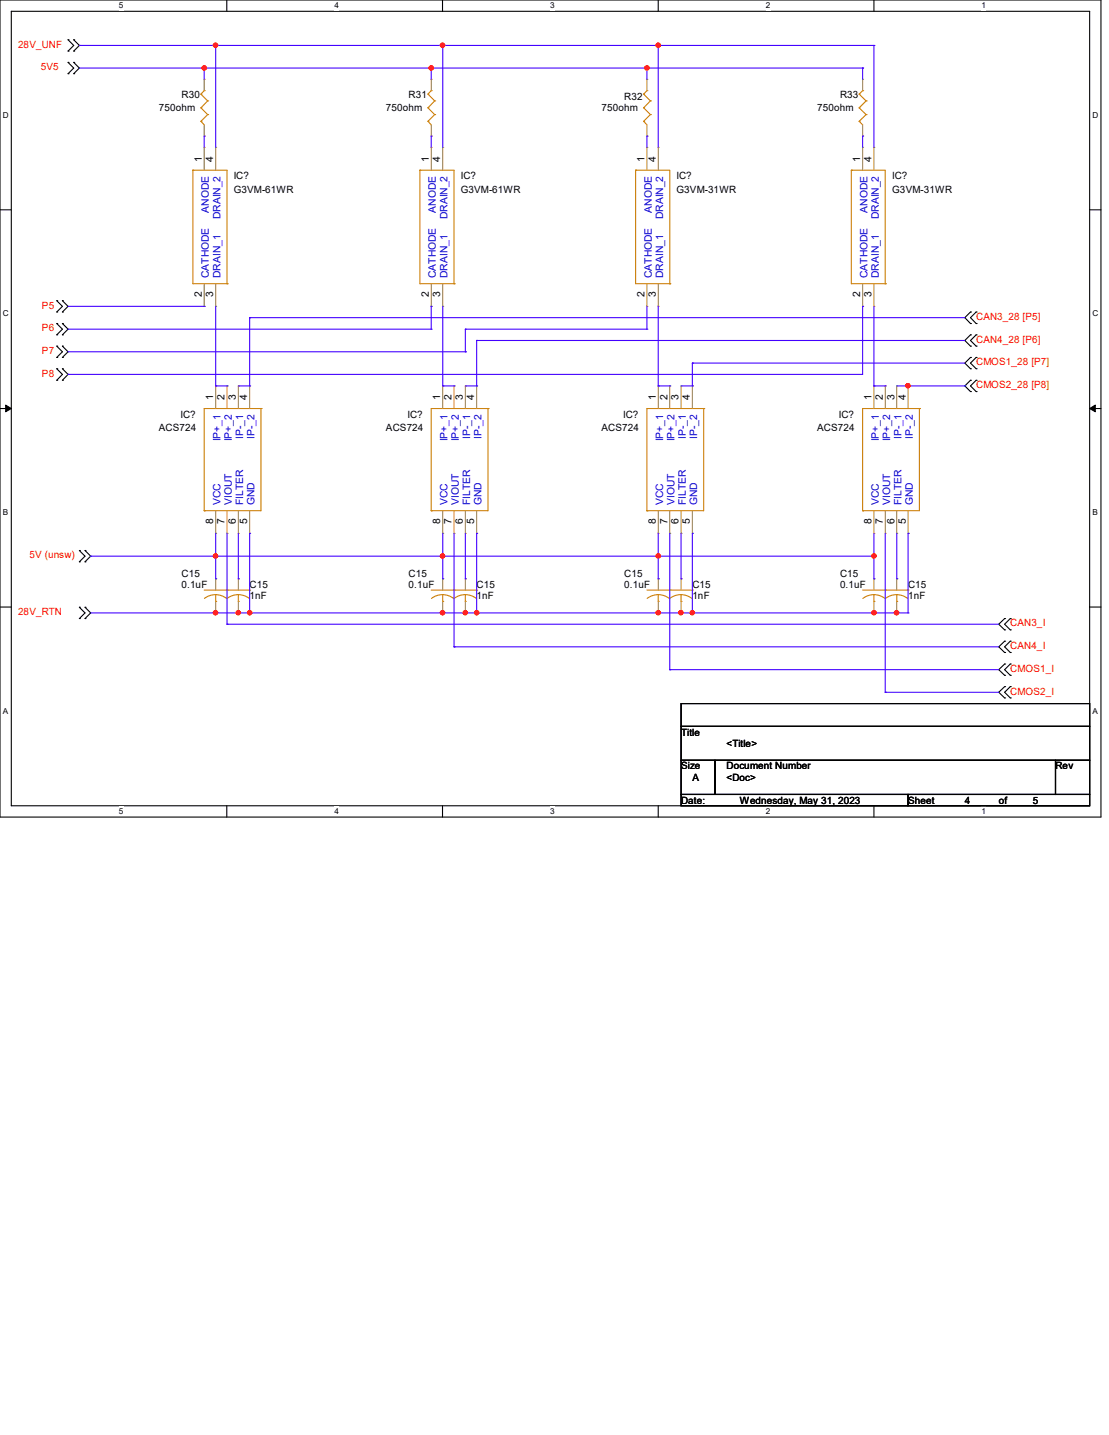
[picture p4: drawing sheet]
<svg xmlns="http://www.w3.org/2000/svg" width="216mm" height="279mm" viewBox="0 0 216 279" stroke-linecap="round" stroke-linejoin="round" font-family="sans-serif">
<path d="M0 0h214.3v159.1h-214.3zM2.2 2.2h209.9v154.7h-209.9z" fill="none" stroke="#000" stroke-width=".21"/>
<g fill="#fff">
<path d="M23.2 .2h.8v1.8h-.8z"/>
<path d="M23.2 157.1h.8v1.8h-.8z"/>
</g>
<path d="M44.2 0v2.2M44.2 156.9v2.2" fill="none" stroke="#000" stroke-width=".21"/>
<g fill="#fff">
<path d="M65.1 .2h.9v1.8h-.9z"/>
<path d="M65.1 157.1h.9v1.8h-.9z"/>
</g>
<path d="M86.1 0v2.2M86.1 156.9v2.2" fill="none" stroke="#000" stroke-width=".21"/>
<g fill="#fff">
<path d="M107.1 .2h.9v1.8h-.9z"/>
<path d="M107.1 157.1h.9v1.8h-.9z"/>
</g>
<path d="M128.1 0v2.2M128.1 156.9v2.2" fill="none" stroke="#000" stroke-width=".21"/>
<g fill="#fff">
<path d="M149.1 .2h.9v1.8h-.9z"/>
<path d="M149.1 157.1h.9v1.8h-.9z"/>
</g>
<path d="M170.1 0v2.2M170.1 156.9v2.2" fill="none" stroke="#000" stroke-width=".21"/>
<g fill="#fff">
<path d="M191.1 .2h.9v1.8h-.9z"/>
<path d="M191.1 157.1h.9v1.8h-.9z"/>
<path d="M.6 21.5h1.1v1.8h-1.1z"/>
<path d="M212.7 21.5h1.1v1.8h-1.1z"/>
<path d="M.6 60.2h1.1v1.7h-1.1z"/>
<path d="M212.7 60.2h1.1v1.7h-1.1z"/>
</g>
<path d="M0 40.9h2.2M212.1 40.9h2.2" fill="none" stroke="#000" stroke-width=".21"/>
<g fill="#fff">
<path d="M.6 98.8h1v1.8h-1z"/>
<path d="M212.7 98.8h1v1.8h-1z"/>
</g>
<path d="M0 79.5h2.2M212.1 79.5h2.2" fill="none" stroke="#000" stroke-width=".21"/>
<path d="M1.1 78.9l1.1 .6-1.1 .7zM212.1 79.5l1.1-.6v1.3z" fill="#000" stroke="#000" stroke-width=".19"/>
<g fill="#fff">
<path d="M.6 137.5h1v1.8h-1z"/>
<path d="M212.7 137.5h1v1.8h-1z"/>
</g>
<g fill="none" stroke="#000" stroke-width=".21">
<path d="M13.3 7.7h.1M13.3 9.9h.1M13.3 12.1h.1M13.3 14.4h.1M13.3 7.7l1.1 1.1-1.1 1.1M13.3 12.1l1.1 1.2-1.1 1.1M14.4 9.9h.1M14.4 7.7h.1M14.4 14.4h.1M14.4 12.1h.1M14.4 7.7l1.1 1.1-1.1 1.1M14.4 12.1l1.1 1.2-1.1 1.1"/>
<path d="M11 58.5h.1M11 58.5l1.1 1.1-1.1 1.1M12.1 58.5h.1M12.1 58.5l1.2 1.1-1.2 1.1M11 63h.1M11 65.2h.1M11 67.4h.1M11 69.6h.1M11 71.8h.1M11 74h.1M11 60.7h.1M11 63l1.1 1.1-1.1 1.1"/>
<path d="M11 67.4l1.1 1.1-1.1 1.1M11 71.8l1.1 1.1-1.1 1.1M12.1 65.2h.1M12.1 63h.1M12.1 69.6h.1M12.1 67.4h.1M12.1 74h.1M12.1 71.8h.1M12.1 60.7h.1M12.1 63l1.2 1.1-1.2 1.1M12.1 67.4l1.2 1.1-1.2 1.1M12.1 71.8l1.2 1.1-1.2 1.1"/>
<path d="M188.9 60.7h.1M188.9 63h.1M188.9 65.2h.1M188.9 67.4h.1M188.9 69.6h.1M188.9 71.8h.1M188.9 74h.1M188.9 76.2h.1M188.9 60.7l-1.1 1.1 1.1 1.2M188.9 65.2l-1.1 1.1 1.1 1.1M188.9 69.6l-1.1 1.1 1.1 1.1M188.9 74l-1.1 1.1 1.1 1.1"/>
<path d="M190 63h.1M190 60.7h.1M190 67.4h.1M190 65.2h.1M190 71.8h.1M190 69.6h.1M190 76.2h.1M190 74h.1M190 60.7l-1.1 1.1 1.1 1.2M190 65.2l-1.1 1.1 1.1 1.1M190 69.6l-1.1 1.1 1.1 1.1M190 74l-1.1 1.1 1.1 1.1"/>
<path d="M0 118.2h2.2M15.5 118.2h.1M15.5 107.2h.1M15.5 109.4h.1M15.5 118.2l1.1 1.1-1.1 1.1M15.5 107.2l1.1 1.1-1.1 1.1M16.6 118.2h.1M16.6 109.4h.1M16.6 107.2h.1M16.6 118.2l1.1 1.1-1.1 1.1M16.6 107.2l1.1 1.1-1.1 1.1M212.1 118.2h2.2"/>
<path d="M15.5 120.4h.1M16.6 120.4h.1M132.6 137h79.5v4.4h-79.5zM195.6 133.7h.1M195.6 135.9h.1M195.6 129.3h.1M195.6 131.5h.1M195.6 124.8h.1M195.6 127h.1M195.6 120.4h.1M195.6 122.6h.1M195.6 133.7l-1.2 1.1 1.2 1.1"/>
<path d="M195.6 129.3l-1.2 1.1 1.2 1.1M195.6 124.8l-1.2 1.1 1.2 1.1M195.6 120.4l-1.2 1.1 1.2 1.1M196.7 135.9h.1M196.7 133.7h.1M196.7 131.5h.1M196.7 129.3h.1M196.7 127h.1M196.7 124.8h.1M196.7 122.6h.1M196.7 120.4h.1M196.7 133.7l-1.1 1.1 1.1 1.1"/>
<path d="M196.7 129.3l-1.1 1.1 1.1 1.1M196.7 124.8l-1.1 1.1 1.1 1.1M196.7 120.4l-1.1 1.1 1.1 1.1M132.6 141.4h79.5v6.6h-79.5zM132.6 148h6.6v6.7h-6.6zM132.6 154.7h44.2v2.2h-44.2zM139.2 148h66.3v6.7h-66.3zM176.8 154.7h35.3v2.2h-35.3zM205.5 148h6.6v6.7h-6.6z"/>
</g>
<g fill="none" stroke="#cc8006" stroke-width=".21">
<path d="M39.1 18.3h.1M39.1 18.3l1.3 1.3M39.8 17.7h.1M39.8 17.7l-.7 .6M40.4 19.6h.1M40.4 19.6l-1.3 1.4M83.3 18.3h.1M83.3 18.3l1.3 1.3M83.9 17.7h.1M83.9 17.7l-.6 .6M84.6 19.6h.1M84.6 19.6l-1.3 1.4"/>
<path d="M125.3 18.3h.1M125.3 18.3l1.3 1.3M125.9 17.7h.1M125.9 17.7l-.6 .6M126.6 19.6h.1M126.6 19.6l-1.3 1.4M167.3 18.3h.1M167.3 18.3l1.3 1.3M167.9 17.7h.1M167.9 17.7l-.6 .6M168.6 19.6h.1M168.6 19.6l-1.3 1.4"/>
<path d="M37.5 33.1h.1M37.5 33.1v22.1h6.7M37.5 33.1h6.7v22.1M39.1 23.6h.1M39.1 21h.1M39.1 23.6l.7 .7M39.1 21l1.3 1.3M40.4 22.3h.1M40.4 22.3l-1.3 1.3M81.7 33.1h.1M81.7 33.1v22.1h6.7M81.7 33.1h6.7v22.1"/>
<path d="M83.3 23.6h.1M83.3 21h.1M83.3 23.6l.6 .7M83.3 21l1.3 1.3M84.6 22.3h.1M84.6 22.3l-1.3 1.3M123.7 33.1h.1M123.7 33.1h6.7v22.1M123.7 33.1v22.1h6.7M125.3 23.6h.1M125.3 21h.1M125.3 23.6l.6 .7"/>
<path d="M125.3 21l1.3 1.3M126.6 22.3h.1M126.6 22.3l-1.3 1.3M165.7 33.1h.1M165.7 33.1v22.1h6.6M165.7 33.1h6.6v22.1M167.3 23.6h.1M167.3 21h.1M167.3 23.6l.6 .7M167.3 21l1.3 1.3M168.6 22.3h.1M168.6 22.3l-1.3 1.3"/>
<path d="M44.2 55.2h.1M88.4 55.2h.1M130.4 55.2h.1M172.3 55.2h.1M50.8 79.5h.1M50.8 79.5h-11v19.9M50.8 79.5v19.9h-11M95 79.5h.1M95 79.5v19.9h-11.1M95 79.5h-11.1v19.9M137 79.5h.1M137 79.5v19.9h-11.1"/>
<path d="M137 79.5h-11.1v19.9M179 79.5h.1M179 79.5v19.9h-11.1M179 79.5h-11.1v19.9M39.8 99.4h.1M83.9 99.4h.1M125.9 99.4h.1M167.9 99.4h.1M39.8 114.9h8.8M42 117.1h.1M42 115.8l1.3 .3 .8 .4M42 115.8l-1 .1-1.2 .6"/>
<path d="M42 115.8v1.3M44.2 114.9h.1M46.4 117.1h.1M46.4 115.8l1.4 .3 .7 .4M46.4 115.8l-.9 .1-1.3 .6M46.4 115.8v1.3M48.6 114.9h.1M83.9 114.9h8.9M86.2 117.1h.1M86.2 115.8l1.3 .3 .8 .4M86.2 115.8l-1 .1-1.2 .6M86.2 115.8v1.3"/>
<path d="M88.4 114.9h.1M90.6 117.1h.1M90.6 115.8l1.3 .3 .8 .4M90.6 115.8l-.9 .1-1.3 .6M90.6 115.8v1.3M92.8 114.9h.1M125.9 114.9h8.9M128.1 117.1h.1M128.1 115.8l1.4 .3 .8 .4M128.1 115.8l-1.3 .3-.8 .4M128.1 115.8v1.3M130.4 114.9h.1"/>
<path d="M132.6 117.1h.1M132.6 115.8l1.3 .3 .8 .4M132.6 115.8l-1 .1-1.2 .6M132.6 115.8v1.3M134.8 114.9h.1M167.9 114.9h8.9M170.1 117.1h.1M170.1 115.8l1.4 .3 .8 .4M170.1 115.8l-1.3 .3-.8 .4M170.1 115.8v1.3M172.3 114.9h.1M174.6 117.1h.1"/>
<path d="M174.6 115.8l1.3 .3 .8 .4M174.6 115.8l-1 .1-1.2 .6M174.6 115.8v1.3M176.8 114.9h.1"/>
</g>
<g fill="none" stroke="#a84" stroke-width=".21">
<path d="M39.8 15.5h.1M39.8 15.5v2.2M83.9 15.5h.1M83.9 15.5v2.2M125.9 15.5h.1M125.9 15.5v2.2M167.9 15.5h.1M167.9 15.5v2.2M39.8 26.5h.1M39.8 28.7h.1M39.8 24.3v2.2M39.8 28.7v4.4"/>
<path d="M42 28.7h.1M42 28.7v4.4M83.9 26.5h.1M83.9 28.7h.1M83.9 24.3v2.2M83.9 28.7v4.4M86.2 28.7h.1M86.2 28.7v4.4M125.9 28.7h.1M125.9 26.5h.1M125.9 24.3v2.2M125.9 28.7v4.4"/>
<path d="M128.1 28.7h.1M128.1 28.7v4.4M167.9 26.5h.1M167.9 28.7h.1M167.9 24.3v2.2M167.9 28.7v4.4M170.1 28.7h.1M170.1 28.7v4.4M39.8 59.6h.1M39.8 55.2v4.4M42 59.6h.1M42 55.2v4.4"/>
<path d="M83.9 59.6h.1M83.9 55.2v4.4M86.2 59.6h.1M86.2 55.2v4.4M125.9 59.6h.1M125.9 55.2v4.4M128.1 59.6h.1M128.1 55.2v4.4M167.9 59.6h.1M167.9 55.2v4.4M170.1 59.6h.1M170.1 55.2v4.4"/>
<path d="M42 75.1h.1M42 75.1v4.4M44.2 75.1h.1M44.2 75.1v4.4M46.4 75.1h.1M46.4 75.1v4.4M48.6 75.1h.1M48.6 75.1v4.4M86.2 75.1h.1M86.2 75.1v4.4M88.4 75.1h.1M88.4 75.1v4.4"/>
<path d="M90.6 75.1h.1M90.6 75.1v4.4M92.8 75.1h.1M92.8 75.1v4.4M128.1 75.1h.1M128.1 75.1v4.4M130.4 75.1h.1M130.4 75.1v4.4M132.6 75.1h.1M132.6 75.1v4.4M134.8 75.1h.1M134.8 75.1v4.4"/>
<path d="M170.1 75.1h.1M170.1 75.1v4.4M172.3 75.1h.1M172.3 75.1v4.4M174.6 75.1h.1M174.6 75.1v4.4M176.8 75.1h.1M176.8 75.1v4.4M42 99.4v4.4M44.2 99.4v4.4M46.4 99.4v4.4M48.6 99.4v4.4"/>
<path d="M86.2 99.4v4.4M88.4 99.4v4.4M90.6 99.4v4.4M92.8 99.4v4.4M128.1 99.4v4.4M130.4 99.4v4.4M132.6 99.4v4.4M134.8 99.4v4.4M170.1 99.4v4.4M172.3 99.4v4.4M174.6 99.4v4.4M176.8 99.4v4.4"/>
<path d="M42 103.8h.1M42 112.7h.1M42 119.3h.1M42 112.7v2.2M42 117.1v2.2M44.2 103.8h.1M46.4 103.8h.1M46.4 112.7h.1M46.4 119.3h.1M46.4 112.7v2.2M46.4 117.1v2.2M48.6 103.8h.1"/>
<path d="M86.2 103.8h.1M86.2 112.7h.1M86.2 119.3h.1M86.2 112.7v2.2M86.2 117.1v2.2M88.4 103.8h.1M90.6 112.7h.1M90.6 119.3h.1M90.6 103.8h.1M90.6 112.7v2.2M90.6 117.1v2.2M92.8 103.8h.1"/>
<path d="M128.1 103.8h.1M128.1 112.7h.1M128.1 119.3h.1M128.1 112.7v2.2M128.1 117.1v2.2M130.4 103.8h.1M132.6 103.8h.1M132.6 112.7h.1M132.6 119.3h.1M132.6 112.7v2.2M132.6 117.1v2.2M134.8 103.8h.1"/>
<path d="M170.1 112.7h.1M170.1 119.3h.1M170.1 103.8h.1M170.1 112.7v2.2M170.1 117.1v2.2M172.3 103.8h.1M174.6 103.8h.1M174.6 112.7h.1M174.6 119.3h.1M174.6 112.7v2.2M174.6 117.1v2.2M176.8 103.8h.1"/>
</g>
<g fill="none" stroke="#4200ff" stroke-width=".21">
<path d="M15.5 8.8h.1M15.5 8.8h154.6M15.5 13.3h152.4M39.8 13.3h.1M39.8 13.3v2.2M42 8.8h.1M42 8.8v19.9M83.9 13.3h.1M83.9 13.3v2.2M86.2 8.8h.1M86.2 8.8v19.9M125.9 13.3h.1"/>
<path d="M125.9 13.3v2.2M128.1 8.8h.1M128.1 8.8v19.9M167.9 13.3h.1M167.9 13.3v2.2M170.1 8.8h.1M170.1 8.8v19.9M39.8 26.5h.1M39.8 26.5v2.2M83.9 26.5h.1M83.9 26.5v2.2M125.9 26.5h.1"/>
<path d="M125.9 26.5v2.2M167.9 26.5h.1M167.9 26.5v2.2M13.3 59.6h26.5M39.8 59.6h.1M42 59.6v15.5M83.9 59.6h.1M83.9 59.6v4.5M86.2 59.6v15.5M125.9 59.6v4.5M128.1 59.6v15.5M167.9 59.6h.1"/>
<path d="M167.9 59.6v13.3h-154.6M170.1 59.6v15.5M13.3 72.9h.1M13.3 68.5h77.3M13.3 64.1h70.6M42 75.1h.1M42 75.1h2.2M44.2 75.1h.1M46.4 75.1h2.2M48.6 61.8h.1M48.6 75.1h.1M48.6 61.8h139.2"/>
<path d="M48.6 61.8v13.3M83.9 64.1h.1M86.2 75.1h.1M86.2 75.1h2.2M88.4 75.1h.1M90.6 68.5h.1M90.6 64.1h.1M90.6 75.1h2.2M90.6 64.1h35.3M90.6 64.1v4.4M92.8 66.3h.1M92.8 75.1h.1"/>
<path d="M92.8 66.3h95M92.8 66.3v8.8M125.9 64.1h.1M128.1 75.1h.1M128.1 75.1h2.3M130.4 75.1h.1M132.6 75.1h2.2M134.8 70.7h.1M134.8 75.1h.1M134.8 70.7h53M134.8 70.7v4.4M170.1 75.1h.1"/>
<path d="M170.1 75.1h2.2M172.3 75.1h.1M174.6 75.1h13.2M176.8 75.1h.1M187.8 75.1h.1M17.7 108.3h.1M17.7 119.3h159.1M17.7 108.3h152.4M42 119.3h.1M42 108.3h.1M42 112.7h.1M42 103.8v8.9"/>
<path d="M44.2 103.8v17.7M46.4 112.7h.1M46.4 119.3h.1M46.4 103.8v8.9M48.6 103.8h.1M48.6 119.3h.1M48.6 103.8v15.5M86.2 108.3h.1M86.2 119.3h.1M86.2 112.7h.1M86.2 103.8v8.9M88.4 103.8v22.1"/>
<path d="M90.6 112.7h.1M90.6 119.3h.1M90.6 103.8v8.9M92.8 103.8h.1M92.8 119.3h.1M92.8 103.8v15.5M128.1 108.3h.1M128.1 119.3h.1M128.1 112.7h.1M128.1 103.8v8.9M130.4 103.8v26.6M132.6 112.7h.1"/>
<path d="M132.6 119.3h.1M132.6 103.8v8.9M134.8 103.8h.1M134.8 119.3h.1M134.8 103.8v15.5M170.1 108.3h.1M170.1 119.3h.1M170.1 112.7h.1M170.1 103.8v8.9M172.3 103.8v31M174.6 112.7h.1M174.6 119.3h.1"/>
<path d="M174.6 103.8v8.9M176.8 103.8h.1M176.8 119.3h.1M176.8 103.8v15.5M44.2 121.5h.1M44.2 121.5h150.2M88.4 125.9h.1M88.4 125.9h106M130.4 130.4h.1M130.4 130.4h64M172.3 134.8h.1M172.3 134.8h22.1"/>
</g>
<g fill="#f00" stroke="#f00" stroke-width=".21">
<circle cx="42" cy="8.8" r=".41"/>
<circle cx="42" cy="119.3" r=".41"/>
<circle cx="128.2" cy="8.8" r=".41"/>
<circle cx="86.2" cy="8.8" r=".41"/>
<circle cx="176.8" cy="75.1" r=".41"/>
<circle cx="170.1" cy="119.3" r=".41"/>
<circle cx="92.8" cy="119.3" r=".41"/>
<circle cx="128.2" cy="119.3" r=".41"/>
<circle cx="48.6" cy="119.3" r=".41"/>
<circle cx="86.2" cy="119.3" r=".41"/>
<circle cx="39.8" cy="13.2" r=".41"/>
<circle cx="84" cy="13.2" r=".41"/>
<circle cx="126" cy="13.2" r=".41"/>
<circle cx="42" cy="108.2" r=".41"/>
<circle cx="86.2" cy="108.2" r=".41"/>
<circle cx="128.2" cy="108.2" r=".41"/>
<circle cx="170.1" cy="108.2" r=".41"/>
<circle cx="46.4" cy="119.3" r=".4"/>
<circle cx="90.6" cy="119.3" r=".4"/>
<circle cx="132.6" cy="119.3" r=".41"/>
<circle cx="134.8" cy="119.3" r=".4"/>
<circle cx="174.6" cy="119.3" r=".41"/>
</g>
<g font-size="2">
<text x="39.3" y="31.6" transform="rotate(-90 39.3 31.6)">1</text>
<text x="41.5" y="31.6" transform="rotate(-90 41.5 31.6)">4</text>
<text x="83.5" y="31.6" transform="rotate(-90 83.5 31.6)">1</text>
<text x="85.7" y="31.6" transform="rotate(-90 85.7 31.6)">4</text>
<text x="125.5" y="31.6" transform="rotate(-90 125.5 31.6)">1</text>
<text x="127.7" y="31.6" transform="rotate(-90 127.7 31.6)">4</text>
<text x="167.5" y="31.6" transform="rotate(-90 167.5 31.6)">1</text>
<text x="169.7" y="31.6" transform="rotate(-90 169.7 31.6)">4</text>
<text x="39.3" y="57.9" transform="rotate(-90 39.3 57.9)">2</text>
<text x="41.5" y="57.9" transform="rotate(-90 41.5 57.9)">3</text>
<text x="83.5" y="57.9" transform="rotate(-90 83.5 57.9)">2</text>
<text x="85.7" y="57.9" transform="rotate(-90 85.7 57.9)">3</text>
<text x="125.5" y="57.9" transform="rotate(-90 125.5 57.9)">2</text>
<text x="127.7" y="57.9" transform="rotate(-90 127.7 57.9)">3</text>
<text x="167.5" y="57.9" transform="rotate(-90 167.5 57.9)">2</text>
<text x="169.7" y="57.9" transform="rotate(-90 169.7 57.9)">3</text>
<text x="41.5" y="78" transform="rotate(-90 41.5 78)">1</text>
<text x="43.7" y="78" transform="rotate(-90 43.7 78)">2</text>
<text x="45.9" y="78" transform="rotate(-90 45.9 78)">3</text>
<text x="48.1" y="78" transform="rotate(-90 48.1 78)">4</text>
<text x="85.7" y="78" transform="rotate(-90 85.7 78)">1</text>
<text x="87.9" y="78" transform="rotate(-90 87.9 78)">2</text>
<text x="90.1" y="78" transform="rotate(-90 90.1 78)">3</text>
<text x="92.3" y="78" transform="rotate(-90 92.3 78)">4</text>
<text x="127.7" y="78" transform="rotate(-90 127.7 78)">1</text>
<text x="129.9" y="78" transform="rotate(-90 129.9 78)">2</text>
<text x="132.1" y="78" transform="rotate(-90 132.1 78)">3</text>
<text x="134.3" y="78" transform="rotate(-90 134.3 78)">4</text>
<text x="169.7" y="78" transform="rotate(-90 169.7 78)">1</text>
<text x="171.9" y="78" transform="rotate(-90 171.9 78)">2</text>
<text x="174.1" y="78" transform="rotate(-90 174.1 78)">3</text>
<text x="176.3" y="78" transform="rotate(-90 176.3 78)">4</text>
<text x="41.5" y="102.1" transform="rotate(-90 41.5 102.1)">8</text>
<text x="43.7" y="102.1" transform="rotate(-90 43.7 102.1)">7</text>
<text x="45.9" y="102.1" transform="rotate(-90 45.9 102.1)">6</text>
<text x="48.1" y="102.1" transform="rotate(-90 48.1 102.1)">5</text>
<text x="85.7" y="102.1" transform="rotate(-90 85.7 102.1)">8</text>
<text x="87.9" y="102.1" transform="rotate(-90 87.9 102.1)">7</text>
<text x="90.1" y="102.1" transform="rotate(-90 90.1 102.1)">6</text>
<text x="92.3" y="102.1" transform="rotate(-90 92.3 102.1)">5</text>
<text x="127.7" y="102.1" transform="rotate(-90 127.7 102.1)">8</text>
<text x="129.9" y="102.1" transform="rotate(-90 129.9 102.1)">7</text>
<text x="132.1" y="102.1" transform="rotate(-90 132.1 102.1)">6</text>
<text x="134.3" y="102.1" transform="rotate(-90 134.3 102.1)">5</text>
<text x="169.7" y="102.1" transform="rotate(-90 169.7 102.1)">8</text>
<text x="171.9" y="102.1" transform="rotate(-90 171.9 102.1)">7</text>
<text x="174.1" y="102.1" transform="rotate(-90 174.1 102.1)">6</text>
<text x="176.3" y="102.1" transform="rotate(-90 176.3 102.1)">5</text>
</g>
<g font-size="2" fill="#00c">
<text x="40.7" y="41.4" transform="rotate(-90 40.7 41.4)">ANODE</text>
<text x="84.9" y="41.4" transform="rotate(-90 84.9 41.4)">ANODE</text>
<text x="126.9" y="41.4" transform="rotate(-90 126.9 41.4)">ANODE</text>
<text x="168.9" y="41.4" transform="rotate(-90 168.9 41.4)">ANODE</text>
<text x="42.9" y="42.7" transform="rotate(-90 42.9 42.7)">DRAIN_2</text>
<text x="87.1" y="42.7" transform="rotate(-90 87.1 42.7)">DRAIN_2</text>
<text x="129.1" y="42.7" transform="rotate(-90 129.1 42.7)">DRAIN_2</text>
<text x="171.1" y="42.7" transform="rotate(-90 171.1 42.7)">DRAIN_2</text>
<text x="40.7" y="54.1" transform="rotate(-90 40.7 54.1)">CATHODE</text>
<text x="42.9" y="54.1" transform="rotate(-90 42.9 54.1)">DRAIN_1</text>
<text x="84.9" y="54.1" transform="rotate(-90 84.9 54.1)">CATHODE</text>
<text x="87.1" y="54.1" transform="rotate(-90 87.1 54.1)">DRAIN_1</text>
<text x="126.9" y="54.1" transform="rotate(-90 126.9 54.1)">CATHODE</text>
<text x="129.1" y="54.1" transform="rotate(-90 129.1 54.1)">DRAIN_1</text>
<text x="168.9" y="54.1" transform="rotate(-90 168.9 54.1)">CATHODE</text>
<text x="171.1" y="54.1" transform="rotate(-90 171.1 54.1)">DRAIN_1</text>
<text x="42.9" y="85.9" transform="rotate(-90 42.9 85.9)">IP+_1</text>
<text x="45.1" y="85.9" transform="rotate(-90 45.1 85.9)">IP+_2</text>
<text x="47.3" y="85.4" transform="rotate(-90 47.3 85.4)">IP-_1</text>
<text x="49.5" y="85.4" transform="rotate(-90 49.5 85.4)">IP-_2</text>
<text x="87.1" y="85.9" transform="rotate(-90 87.1 85.9)">IP+_1</text>
<text x="89.3" y="85.9" transform="rotate(-90 89.3 85.9)">IP+_2</text>
<text x="91.5" y="85.4" transform="rotate(-90 91.5 85.4)">IP-_1</text>
<text x="93.7" y="85.4" transform="rotate(-90 93.7 85.4)">IP-_2</text>
<text x="129.1" y="85.9" transform="rotate(-90 129.1 85.9)">IP+_1</text>
<text x="131.3" y="85.9" transform="rotate(-90 131.3 85.9)">IP+_2</text>
<text x="133.5" y="85.4" transform="rotate(-90 133.5 85.4)">IP-_1</text>
<text x="135.7" y="85.4" transform="rotate(-90 135.7 85.4)">IP-_2</text>
<text x="171.1" y="85.9" transform="rotate(-90 171.1 85.9)">IP+_1</text>
<text x="173.3" y="85.9" transform="rotate(-90 173.3 85.9)">IP+_2</text>
<text x="175.5" y="85.4" transform="rotate(-90 175.5 85.4)">IP-_1</text>
<text x="177.7" y="85.4" transform="rotate(-90 177.7 85.4)">IP-_2</text>
<text x="42.9" y="98.3" transform="rotate(-90 42.9 98.3)">VCC</text>
<text x="45.1" y="98.3" transform="rotate(-90 45.1 98.3)">VIOUT</text>
<text x="47.3" y="98.3" transform="rotate(-90 47.3 98.3)">FILTER</text>
<text x="49.5" y="98.3" transform="rotate(-90 49.5 98.3)">GND</text>
<text x="87.1" y="98.3" transform="rotate(-90 87.1 98.3)">VCC</text>
<text x="89.3" y="98.3" transform="rotate(-90 89.3 98.3)">VIOUT</text>
<text x="91.5" y="98.3" transform="rotate(-90 91.5 98.3)">FILTER</text>
<text x="93.7" y="98.3" transform="rotate(-90 93.7 98.3)">GND</text>
<text x="129.1" y="98.3" transform="rotate(-90 129.1 98.3)">VCC</text>
<text x="131.3" y="98.3" transform="rotate(-90 131.3 98.3)">VIOUT</text>
<text x="133.5" y="98.3" transform="rotate(-90 133.5 98.3)">FILTER</text>
<text x="135.7" y="98.3" transform="rotate(-90 135.7 98.3)">GND</text>
<text x="171.1" y="98.3" transform="rotate(-90 171.1 98.3)">VCC</text>
<text x="173.3" y="98.3" transform="rotate(-90 173.3 98.3)">VIOUT</text>
<text x="175.5" y="98.3" transform="rotate(-90 175.5 98.3)">FILTER</text>
<text x="177.7" y="98.3" transform="rotate(-90 177.7 98.3)">GND</text>
</g>
<g font-size="1.9" fill="#f00">
<text x="3.5" y="9.3">28V_UNF</text>
<text x="8" y="13.7">5V5</text>
<text x="8.2" y="64.5">P6</text>
<text x="8.2" y="60.1">P5</text>
<text x="190" y="62.3">CAN3_28 [P5]</text>
<text x="8.2" y="69">P7</text>
<text x="190" y="66.7">CAN4_28 [P6]</text>
<text x="190" y="71.2">CMOS1_28 [P7]</text>
<text x="8.2" y="73.4">P8</text>
<text x="190" y="75.6">CMOS2_28 [P8]</text>
<text x="5.8" y="108.7">5V (unsw)</text>
<text x="3.5" y="119.8">28V_RTN</text>
<text x="196.7" y="122">CAN3_I</text>
<text x="196.7" y="130.8">CMOS1_I</text>
<text x="196.7" y="126.4">CAN4_I</text>
<text x="196.7" y="135.3">CMOS2_I</text>
</g>
<g font-size="1.9">
<text x="30.9" y="21.7">750ohm</text>
<text x="35.3" y="19">R30</text>
<text x="75.1" y="21.7">750ohm</text>
<text x="79.5" y="19">R31</text>
<text x="117.1" y="21.7">750ohm</text>
<text x="121.5" y="19.4">R32</text>
<text x="159.1" y="21.7">750ohm</text>
<text x="163.5" y="19">R33</text>
<text x="45.5" y="34.9">IC?</text>
<text x="89.7" y="34.9">IC?</text>
<text x="131.7" y="34.9">IC?</text>
<text x="173.7" y="34.9">IC?</text>
<text x="45.5" y="37.5">G3VM-61WR</text>
<text x="89.7" y="37.5">G3VM-61WR</text>
<text x="131.7" y="37.5">G3VM-31WR</text>
<text x="173.7" y="37.5">G3VM-31WR</text>
<text x="30.9" y="84">ACS724</text>
<text x="35.1" y="81.3">IC?</text>
<text x="75.1" y="84">ACS724</text>
<text x="79.3" y="81.3">IC?</text>
<text x="117.1" y="84">ACS724</text>
<text x="121.3" y="81.3">IC?</text>
<text x="159.1" y="84">ACS724</text>
<text x="163.3" y="81.3">IC?</text>
<text x="35.3" y="112.3">C15</text>
<text x="79.5" y="112.3">C15</text>
<text x="121.5" y="112.3">C15</text>
<text x="163.5" y="112.3">C15</text>
<text x="35.3" y="114.5">0.1uF</text>
<text x="48.6" y="114.5">C15</text>
<text x="48.6" y="116.7">1nF</text>
<text x="79.5" y="114.5">0.1uF</text>
<text x="92.8" y="114.5">C15</text>
<text x="92.8" y="116.7">1nF</text>
<text x="121.5" y="114.5">0.1uF</text>
<text x="134.8" y="114.5">C15</text>
<text x="134.8" y="116.7">1nF</text>
<text x="163.5" y="114.5">0.1uF</text>
<text x="176.8" y="114.5">C15</text>
<text x="176.8" y="116.7">1nF</text>
<text x="132.6" y="143.2">Title</text>
<text x="132.6" y="149.8">Size</text>
<text x="141.4" y="149.8">Document Number</text>
<text x="141.4" y="145.4">&lt;Title&gt;</text>
<text x="205.5" y="149.8">Rev</text>
<text x="134.8" y="152">A</text>
<text x="141.4" y="152">&lt;Doc&gt;</text>
<text x="132.6" y="156.5">Date:</text>
<text x="144.1" y="156.5">Wednesday, May 31, 2023</text>
<text x="176.8" y="156.5">Sheet</text>
<text x="187.8" y="156.5">4</text>
<text x="194.4" y="156.5">of</text>
<text x="201.1" y="156.5">5</text>
</g>
<g font-size="1.6">
<text x="23.2" y="1.7">5</text>
<text x="65.1" y="1.7">4</text>
<text x="107.1" y="1.7">3</text>
<text x="149.1" y="1.7">2</text>
<text x="191.1" y="1.7">1</text>
<text x=".6" y="22.9">D</text>
<text x="212.7" y="22.9">D</text>
<text x=".6" y="61.6">C</text>
<text x="212.7" y="61.6">C</text>
<text x=".6" y="100.3">B</text>
<text x="212.7" y="100.3">B</text>
<text x=".6" y="138.9">A</text>
<text x="212.7" y="138.9">A</text>
<text x="23.2" y="158.5">5</text>
<text x="65.1" y="158.5">4</text>
<text x="107.1" y="158.5">3</text>
<text x="149.1" y="158.5">2</text>
<text x="191.1" y="158.5">1</text>
</g>
</svg>
